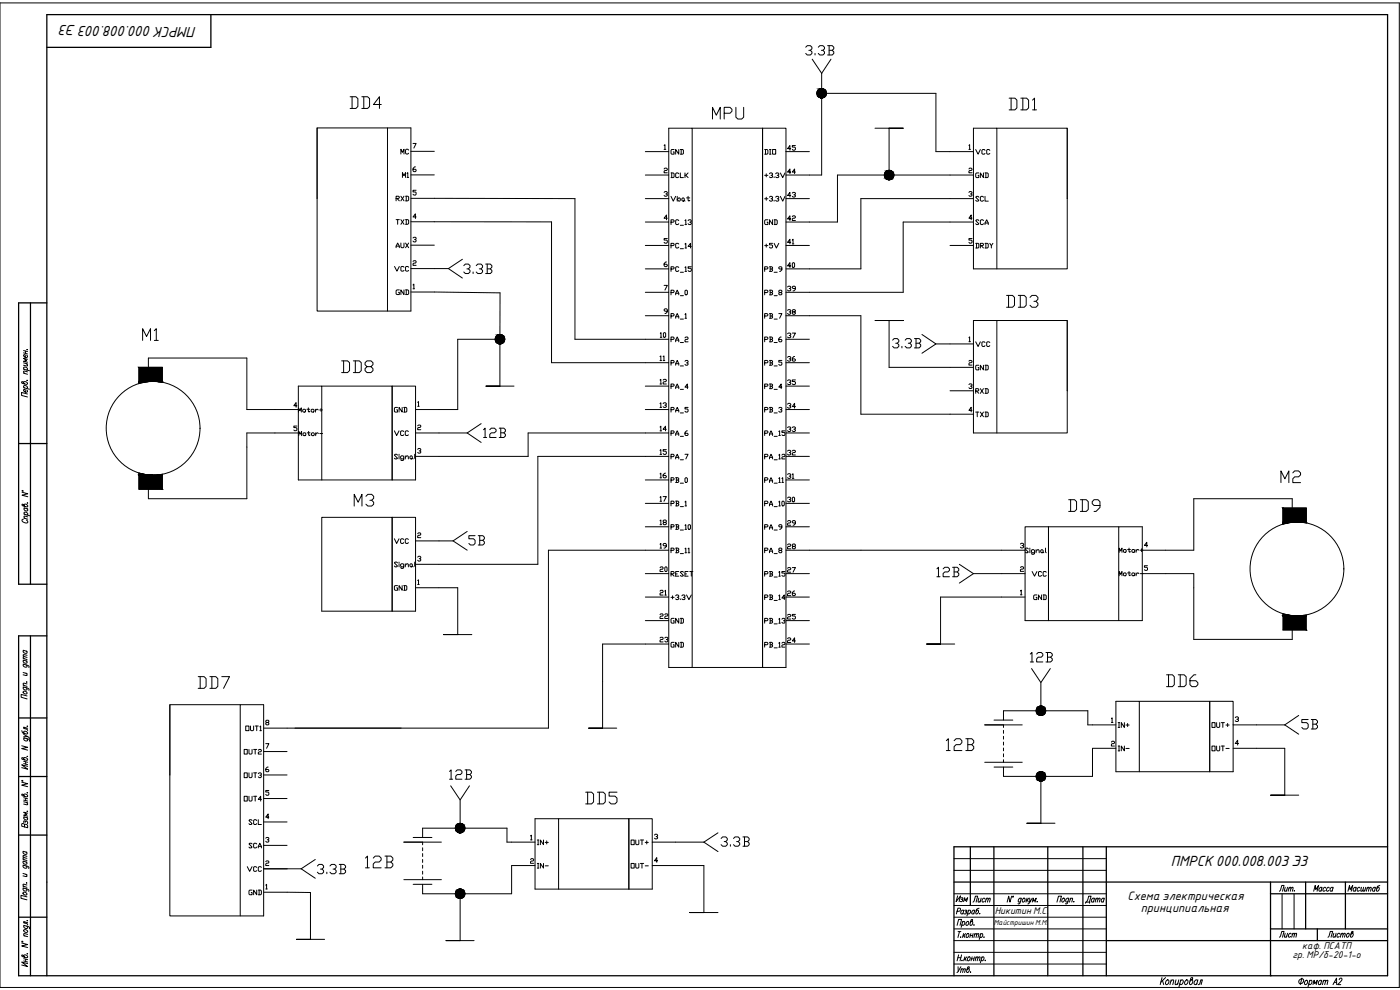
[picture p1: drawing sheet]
<svg xmlns="http://www.w3.org/2000/svg" width="420mm" height="297mm" viewBox="0 0 420 297" stroke-linecap="round" stroke-linejoin="round" font-family="sans-serif">
<!-- layer: KONTUR -->
<path d="M0 .9h419.9v295.4h-419.9z" fill="none" stroke="#000" stroke-width=".3"/>
<g fill="none" stroke="#000" stroke-width=".38">
<path d="M63.3 4.4v9.8h-49.2M9.1 90.9v84.4M14.1 90.9h-8.5v84.4h8.5M5.6 133.1h8.5M9.1 190.8v102M14.1 190.8h-8.5v102h410.8v-288.4h-402.3v288.4M5.6 215.4h8.5M5.6 233h8.5M5.6 250.6h8.5M291.2 254.1v17.6M298.3 254.1v38.7M314.5 254.1v38.7"/>
<path d="M325 254.1v38.7M332 254.1v38.7M416.4 254.1h-130.1v38.7M5.6 275.2h8.5M286.3 264.7h130.1M381.3 264.7v28.1M381.3 268.2h35.1M381.3 278.7h35.1M391.8 264.7v14M395.4 278.7v3.5M403.8 264.7v14M332 282.2h84.4"/>
</g>
<g fill="none" stroke="#000" stroke-width=".3">
<path d="M7.1 114.8a.56 .56 0 0 1 .7-.2 .56 .56 0 0 1 .3 .7l-1.5-.3-.1-.4 .2-.1 .6 .7M7.1 116.3l1.7 .5M7.1 112l1.2 .3M7.1 110.8l1.7 .4M7.1 108.9l1.2 .3M7.1 105.2l1.2 .3M7.1 105.9l1.2 .3M7.3 116.4l-.2-.3a.58 .58 0 0 1 .7-.4 .58 .58 0 0 1 .4 .7l-.2 .1M7.3 110.9l-.2-.4a.54 .54 0 0 1 .7-.3 .54 .54 0 0 1 .2 .8M7.7 105.4v.6M7.9 109.1l.4 .4-.1 .3-1.1-.2M8 117l.3 .3a.56 .56 0 0 1-.8 .3 .56 .56 0 0 1-.3-.8l.4 .1v.7"/>
<path d="M8 106.5l.3 .4a.56 .56 0 0 1-.8 .3 .56 .56 0 0 1-.3-.8l.4 .1v.7M8.1 114.1l.2 .1zM8.1 104.9h.2zM8.3 118.2l-1.8-.4v.8l1.8 .5M8.3 111.6l-1.1-.2-.1 .3 .3 .3M8.3 107.8l-1.2-.3 .9 .7-.9 .2 1.2 .3M6.6 147.7l1.7 .5-1.7 .4 1.7 .4M6.7 147.2l.2 .2zM7 155.8h-.1a.54 .54 0 0 0-.3 .7 .54 .54 0 0 0 .7 .3h1v-.4l-.4-.4M7.2 151.6a.54 .54 0 0 1 .7-.3 .54 .54 0 0 1 .3 .8l-1.4-.3-.2-.5h.3l.6 .7M7.2 155.5l1.1 .3M7.2 154.2l1.7 .6"/>
<path d="M7.2 152.4l1.1 .3M7.5 154.3l-.3-.3a.57 .57 0 0 1 .7-.3 .57 .57 0 0 1 .4 .7l-.2 .1M7.5 152.4l-.2 .1a.57 .57 0 0 0 .3 .7 .57 .57 0 0 0 .7-.3l-.2-.3M8.2 150.9h.1zM8.3 155.1l-1-.3-.1 .3 .3 .5M6.9 199.2l1.7 .6v.5M6.9 198.1l1.2 .3M6.9 197.6l1.2 .3M6.9 195.1l1.2 .3M7.2 199.3l-.2 .1a.59 .59 0 0 0 .4 .7 .59 .59 0 0 0 .7-.3l-.2-.3M7.2 198.1l-.2 .1a.58 .58 0 0 0 .4 .7 .58 .58 0 0 0 .7-.3l-.2-.3M7.2 195.2l-.2 .1a.59 .59 0 0 0 .4 .7 .59 .59 0 0 0 .7-.3l-.2-.3"/>
<path d="M8.1 197.3l-1.1-.3-.1 .3 .4 .3M8.1 196.6l-1.1-.2-.1 .2 .4 .4M6.5 219.2l.3 .7 1.4 .3a.59 .59 0 0 0-.3-.7 .59 .59 0 0 0-.8 .2l.3 .4M6.9 207.5a.66 .66 0 0 1 .8 0 .66 .66 0 0 1 .3 .6h-.8zM6.9 206.1l1.4 .3 .4 .4-.1 .3M6.9 205.6l1.2 .3M6.9 201.8l1.2 .3M7.2 206.2h-.2a.59 .59 0 0 0 .4 .8 .59 .59 0 0 0 .7-.3l-.2-.3M7.8 202l.3 .4-.1 .3-1.1-.2M8 204.6l.1 .1zM8.1 208.8l-1.8-.4v.8l1.8 .5M8.1 205.2l-1.1-.2-.1 .3 .4 .4"/>
<path d="M8.1 217.9h.2zM8.3 218.5l-1.2-.3v.4l.9 .2 .3 .4M6.5 234.7l1.8 .4-1.8 .5 1.8 .4M6.5 223.8l1.8 .4-1.8 .4 1.8 .5M6.6 234.2l.2 .2zM7.1 238.6a.55 .55 0 0 1 .7-.3 .55 .55 0 0 1 .3 .7l-1.4-.3-.2-.4 .4 .1 .5 .5M7.1 227.7a.56 .56 0 0 1 .8-.3 .56 .56 0 0 1 .2 .7l-1.4-.3-.2-.4 .3-.1 .6 .7M7.1 221.4l1.6 .5 .1 .5M7.1 220.3l1.2 .7-1.2 .1M7.1 239.3l1.2 .4M7.1 228.4l1.2 .3M7.1 229.1l1.2 .3"/>
<path d="M7.4 221.4l-.1 .1a.56 .56 0 0 0 .2 .8 .56 .56 0 0 0 .8-.4l-.3-.3M7.7 228.6v.7M7.7 239.5v.7M8.1 237.9h.2zM8.1 226.9l.2 .1zM8.3 229.9l-1.8-.4 1.8 1.3-1.8-.5M8.3 221l.6 .6M6.9 259.6l1.6 .4 .1 .6M6.9 258.4l1.2 .3M6.9 257.9l1.2 .3M6.9 255.4l1.2 .3M7.1 245.1l1.2 .3"/>
<path d="M7.1 240.6l1.2 .3M7.1 240.1l1.2 .3M7.2 259.6l-.1 .1a.56 .56 0 0 0 .2 .8 .56 .56 0 0 0 .8-.4l-.3-.3M7.2 258.4l-.2 .1a.59 .59 0 0 0 .3 .8 .59 .59 0 0 0 .8-.4l-.3-.3M7.2 255.5l-.2 .1a.59 .59 0 0 0 .3 .7 .59 .59 0 0 0 .8-.3l-.3-.3M7.4 247.5l-.2-.3-.5-.1-.2 .8 1.8 .5-.1-.8-.5-.3-.3 .2v.6M7.4 245.1l-.2 .1a.59 .59 0 0 0 .4 .7 .59 .59 0 0 0 .7-.3l-.3-.3M7.6 246.5l.4-.1 .2 .2v.5M7.6 246.7l-.1-.3-.3-.1v.6M8 240.8l.3 .4-.1 .3-1.1-.3M8.1 257.5l-1.1-.2-.1 .2 .3 .5M8.1 256.9l-1.1-.2-.1 .2 .3 .4"/>
<path d="M8.1 243.4h.2zM8.3 244l-1.2-.3 .9 .7-.9 .2 1.2 .3M6.9 266.4l1.6 .5 .1 .5M6.9 265.9l1.2 .3M6.9 262.1l1.2 .3M7 267.7a.68 .68 0 0 1 .7 .1 .68 .68 0 0 1 .3 .7 .67 .67 0 0 1-.8 0 .67 .67 0 0 1-.2-.8zM7.1 279.1a.66 .66 0 0 1 .8-.1 .66 .66 0 0 1 .3 .7l-.8-.1zM7.1 277.7l1.6 .4 .1 .6M7.2 266.5h-.1a.56 .56 0 0 0 .2 .8 .56 .56 0 0 0 .8-.3l-.3-.4M7.4 277.7h-.1a.56 .56 0 0 0 .2 .8 .56 .56 0 0 0 .8-.3l-.3-.3M7.7 262.3l.4 .4-.1 .3-1.1-.2M7.9 264.9l.2 .1z"/>
<path d="M8.1 269.1l-1.8-.5v.9l1.8 .5M8.1 265.5l-1.1-.2-.1 .3 .3 .4M8.1 276.2l.2 .1zM8.3 276.8l-1.2-.3v.4l1.1 .3 .1 .3M287.2 277.7l.5-1.8h.9l-.5 1.8M287.2 273.4l.8-.1 .2-.7-.7-.1-.5 1.7M287.5 279.5h.9M288 279.5l-.5 1.8M288.8 276.7l.4-.2a.54 .54 0 0 1 .3 .7 .54 .54 0 0 1-.8 .2M288.9 276.5l-.4 1.7M289.2 273.3l-.1-.1a.57 .57 0 0 0-.7 .3 .57 .57 0 0 0 .3 .7l.4-.2M289.3 273.1l-.3 1.1"/>
<path d="M289.9 273.6l.2 .3-.2 .2h-.6M290.1 276.7l.3-.2a.54 .54 0 0 1 .3 .7 .54 .54 0 0 1-.8 .2zM290.6 273.3l.3-.2a.52 .52 0 0 1 .3 .7 .52 .52 0 0 1-.8 .2M290.7 273.1l-.5 1.7M291.5 276.5a.55 .55 0 0 1 .4 .7 .55 .55 0 0 1-.8 .3l.3-1.5 .4-.1v.4l-.5 .4M292.3 277.5v.2zM292.5 273.3l-.1-.1a.57 .57 0 0 0-.7 .3 .57 .57 0 0 0 .3 .7l.3-.2M292.6 273.1l-.4 1.1M293.8 272.5l-.7 .4-.2 1.2a.53 .53 0 0 0 .7-.3 .53 .53 0 0 0-.3-.7l-.3 .2M294 274.1h.1M303.6 268.9l-.5 1.8-.4-1.8-.4 1.8M304 268.9h.1l-.1 .3z"/>
<path d="M306.5 269.7l-.1-.1a.56 .56 0 0 0-.8 .3 .56 .56 0 0 0 .3 .8l.4-.3M306.5 269.5l-.5 1.6h-.5M307.1 269.6l.2-.1a.58 .58 0 0 1 .3 .7 .58 .58 0 0 1-.7 .4l-.1-.4zM308.2 269.5l-.3 1.2M308.3 270l.3 .7M308.8 269.5l-.8 .8M309 269.5l.1 1.2 .7-1.2M309.1 270.7l-.6 .5M309.8 270.7l.3-1.2 .2 .9 .7-.9-.4 1.2M311.3 270.5l-.1 .2zM317.2 270.7l.5-1.8h.9l-.5 1.8M319 269.6l.2-.1a.59 .59 0 0 1 .2 .7 .59 .59 0 0 1-.7 .4l-.1-.4z"/>
<path d="M320.7 269.7v-.1a.56 .56 0 0 0-.8 .3 .56 .56 0 0 0 .3 .8l.3-.3M320.8 269.5l-.5 1.6h-.6M321.2 269.8l.4-.3 .3 .1-.3 1.1M321.3 269.5l-.3 1.2M322.3 270.5h.1M6.5 282.9l1.8 .5-1.8 .4 1.8 .5M6.6 282.4l.2 .3zM7.1 286.9a.56 .56 0 0 1 .8-.3 .56 .56 0 0 1 .2 .7l-1.4-.3-.2-.4 .4 .1 .5 .5M7.1 287.6l1.2 .3M7.1 288.3l1.2 .4M7.1 280.7l1.2 .3M7.7 287.8v.7"/>
<path d="M8.1 286.2h.2zM8.3 289.1l-1.8-.4 1.8 1.3-1.8-.5M8.3 280.4l-1.1-.3-.1 .3 .4 .4M287.5 287.3h.9M287.5 290.1l.1 1.4M287.7 286.5l-.5 1.8M288.3 281.1h.1M288.4 290.1l-1.2 1.7M288.5 290.9l.6-.2-.2 1.1M288.5 290.6l-.3 1.2M288.6 286.5l-.5 1.8M288.7 288.1h.1"/>
<path d="M289.1 290.9l.4-.3 .2 .1-.2 1.1M289.2 280.1l-.3 1.2M289.3 280.6l.3 .7M289.6 287.1l-.4 1.2M289.7 287.6l.2 .7M289.8 280.1l-.8 .9M290.1 280.4l.3-.3a.59 .59 0 0 1 .3 .7 .59 .59 0 0 1-.7 .4zM290.2 287.1l-.9 .8M290.5 287.3l.3-.2a.59 .59 0 0 1 .3 .7 .59 .59 0 0 1-.7 .4zM290.6 290.6a.54 .54 0 0 1 .2 .8 .54 .54 0 0 1-.7 .2l.3-1.4 .4-.1 .1 .2-.7 .6M291.3 291.6h.1M291.2 280.7h.7"/>
<path d="M291.4 280.1l-.4 1.2M291.6 287.7h.7M291.8 287.1l-.4 1.2M292.1 280.1l-.3 1.2M292.4 287.1l-.3 1.2M292.5 280.4l.4-.3 .2 .1-.2 1.1M292.6 280.1l-.3 1.2M292.9 287.4l.3-.3 .3 .1-.3 1.1M292.9 287.1l-.2 1.2M293.1 280.4l.4-.3 .3 .1-.3 1.1M293.5 287.4l.4-.3 .2 .1-.2 1.1M294.3 280.4l.3-.3a.59 .59 0 0 1 .3 .7 .59 .59 0 0 1-.7 .4l-.1-.2"/>
<path d="M294.3 280.1l-.4 1.8M294.6 287.3l.3-.2a.58 .58 0 0 1 .4 .7 .58 .58 0 0 1-.7 .4l-.1-.2M294.7 287.1l-.5 1.8M295.3 281.1h.1M295.7 288.1h.1M348.7 293.3l-.5 2.1M348.9 294.2l.3 1.2M349.8 293.3l-1.4 1.4M350 294.3l.4-.3a.7 .7 0 0 1 .4 .9 .7 .7 0 0 1-.9 .4zM351.4 294.4l.5-.4 .3 .1-.2 1.3M351.5 294l-.4 1.4M352.9 294l-.2 1.3 .3 .1 .5-.4"/>
<path d="M353.8 294l-.4 1.4M354.3 294.3l.4-.3a.71 .71 0 0 1 .3 .9 .71 .71 0 0 1-.8 .4l-.1-.2M354.4 294l-.6 2.1M355.7 294.3l.4-.3a.71 .71 0 0 1 .4 .9 .71 .71 0 0 1-.9 .4zM357.5 294a.71 .71 0 0 1 .4 .9 .71 .71 0 0 1-.9 .4l.4-1.8 .5-.2-.1 .5-.6 .5M359.4 294.3l-.1-.2a.71 .71 0 0 0-.8 .4 .71 .71 0 0 0 .3 .9l.4-.3M359.5 294l-.4 1.4M359.6 295.4l.5-.4 .3-1h.4l-.3 1.4M390 294a.65 .65 0 0 1 .7-.4 .65 .65 0 0 1 .5 .6 .73 .73 0 0 1-.7 .9 .73 .73 0 0 1-.7-.9zM390.7 293.5l-.5 1.9M391.7 294.4l.3-.3a.66 .66 0 0 1 .4 .8 .66 .66 0 0 1-.8 .4zM393 294.4l.4-.3a.66 .66 0 0 1 .3 .8 .66 .66 0 0 1-.8 .4l-.1-.2"/>
<path d="M393.1 294.1l-.5 2M394 295.4l.4-1.3 .2 1 .8-1-.4 1.3M396.6 294.4l-.1-.2a.66 .66 0 0 0-.8 .4 .66 .66 0 0 0 .3 .8l.4-.3M396.7 294.1l-.4 1.3M397.1 294.5l.5-.4 .2 .1-.2 1.2M397.2 294.1l-.3 1.3M397.8 294.5l.5-.4 .2 .1-.2 1.2M398.5 281.2l.4-.3 .3-1.4h.8l-.5 1.7M400 295.4l1.1-1.9 .1 1.9M400.3 280l-.3 1.1 .3 .1 .5-.3M400.4 294.8h.7M401 280l-.3 1.2"/>
<path d="M401.9 293.9l.4-.4 .4 .2v.3l-1.3 1.4h1M402.1 280.3l-.1-.2a.59 .59 0 0 0-.7 .4 .59 .59 0 0 0 .3 .7l.3-.2M402.5 280.4l.4-.4 .2 .1-.2 1.1M402.5 280l-.2 1.2M403.1 280.4l.4-.4 .2 .1-.2 1.1M404.2 280.3l.4-.3a.59 .59 0 0 1 .3 .8 .59 .59 0 0 1-.7 .3zM405.8 280a.56 .56 0 0 1 .2 .8 .56 .56 0 0 1-.7 .2l.3-1.4 .4-.1 .1 .2-.7 .6"/>
</g>
<path d="M286.3 278.7h45.7M286.3 275.2h45.7M384.8 268.3v10.4M388.4 268.3v10.4M286.3 282.2h45.7M286.3 289.2h45.7M286.3 285.7h45.7" fill="none" stroke="#000" stroke-width=".3"/>
<!-- layer: 0 -->
<g fill="none" stroke="#000" stroke-width=".3">
<path d="M243.8 17.8l2.8 4.2M249.4 17.8l-2.8 4.2M95.2 38.4v21.1M116.3 38.4h-21.1v21.1M207.7 38.5h21.2v161.8v-161.8h7v7M246.6 28h34.3v17.5h11.2M246.6 22v30.5h-10.7M262.6 38.5h8.5h-4.3v14M299.2 38.5h21.1v21.1M320.3 38.5v21.1M95.2 59.5v33.8h28.1v-54.9h-7v54.9M123.3 59.5l49.3 .1v42.2h28.1"/>
<path d="M123.3 45.4h7M123.3 52.5h7M193.7 45.5h7M193.7 52.5h7M193.7 59.6h7M229.5 59.6h1M230 59.2v.9M230.9 59.2l.2-.3h.5l.3 .5-.5 .2M231.6 59.6l.3 .2-.3 .6h-.5l-.2-.3M232.8 59.2l.2-.3h.5l.2 .5-.4 .2M233.5 59.6l.2 .2-.2 .6h-.5l-.2-.3M235.9 45.5v154.8h-35.2v-161.8h7v161.8"/>
<path d="M235.9 45.5h7M235.9 59.6h7M292.1 52.5h-40.8v14.1h-15.4M292.1 59.6h-33.7v21.1h-22.5M320.3 59.6v21.1h-28.2v-42.2h7.1v42.2M123.3 66.5l42.2 .1v42.2h35.2M123.3 73.6h7M138.8 77.8l-4.2 2.8M193.7 66.6h7M193.7 73.6h7M200 78.6l-.7 .5v.6l.3 .3h.4l.3-.3-.3-.4h-.7M200.3 65.5h-1l.7-1v1.4"/>
<path d="M200.3 71.6h-1v.4h.7l.3 .2v.5l-.3 .3h-.4l-.3-.3M201.4 66.7h.7l.2-.5-.2-.3h-.7v1.5M201.4 73.7h.7l.2-.5-.2-.2h-.7v1.4M203.7 66.2l-.2-.3h-.5l-.2 .3v.9l.2 .3h.5l.2-.3M203.7 73.2l-.2-.2-.7 .2v1l.2 .2h.5l.2-.2M204.2 67.6h.9M204.2 74.6h.9M205.6 66.2l.2-.3v1.5M205.6 73.2l.2-.2v1.4M205.6 67.4h.4M205.6 74.4h.4M206.5 66.2l.3-.3h.4l.3 .5-.5 .3"/>
<path d="M207.2 66.7l.3 .2-.3 .5h-.4l-.3-.3M207.5 73.9h-1l.7-.9v1.4M232.3 60.1v.3M235.9 73.6h7M285.1 73.6h7M292.1 66.6h-21v21.1h-35.2M123.3 87.6l26.8 .3-.1 28h-4.2h8.5M123.3 80.6h11.3M134.6 80.6l4.2 2.8M193.7 80.7h7M193.7 87.7h7M193.7 94.7h7"/>
<path d="M201.4 80.7h.7l.2-.5-.2-.2h-.7v1.4M203.7 80.2l-.2-.2-.7 .2v1l.2 .2h.5l.2-.2M204.2 81.7h.9M205.6 80.2l.2-.2v1.4M205.6 81.4h.4M207.5 80h-1v.5h.7l.3 .2v.5l-.3 .2h-.4l-.3-.2M235.9 94.7h22.5v29.6h33.7M262.6 96.2h8.5h-4.3v14h25.3M299.2 96.2h21.1v21M320.3 96.2v21M44.5 110.2v-2.8h29.6v15.5h15.4M48.7 114.7v-4.5h-7v4.9"/>
<path d="M96.6 115.9h21.1v28.1v-28.1h7v7M150 101.8h-12.6v21.1h-12.7M193.7 115.9h7M235.9 101.8h7M235.9 108.8h7M235.9 115.9h7M276.7 100.4l4.2 2.8-4.2 2.8M280.9 103.2h11.2M285.1 117.2h7M320.3 117.2v12.7h-28.2v-33.7h7.1v33.7M89.1 127.8h-.9v.5h.7l.2 .3v.4l-.2 .2-.7-.2M89.5 129.9h-15.4v19.7h-29.6v-2.8"/>
<path d="M89.7 130.7v-1.3l.4 .9 .4-.9v1.3M91.1 129.9l.7 .2-.2 .6-.7-.2zM92.2 129.9h.8M92.6 129.4v1.1l.2 .2 .2-.2M93.7 129.9l.6 .2-.2 .6-.6-.2zM94.7 129.9v.8M95.5 130.1l-.4-.2-.4 .4M96 130.1h.8M119.3 136.6l-.3-.3h-.4l-.2 .3 .9 .9-.3 .2-.6-.2M119.8 136.3v.3M119.8 136.8v.9M121.2 137.7h-.7l-.3-.2v-.5l.3-.2h.4l.3 .2v1l-.3 .2-.7-.2"/>
<path d="M121.6 137.2l.7-.4 .3 .2v.7M121.6 136.8v.9M123 137l.5-.2 .2 .7-.4 .2-.3-.2zM123.7 137.5l.3 .2M124.5 136.3v1.2l.2 .2M124.7 122.9v21.1h-35.2v-28.1h7.1v28.1M124.7 129.9h15.5M125.3 120.7l.3-.2v1.4M125.3 127.7l.3-.2 .7 .2-.2 .6-.8 .2v.4h1M125.3 134.8l.3-.2h.5l.2 .4-.5 .3M125.3 121.9h.5M126.1 135.3l.2 .2-.2 .5-.8-.3"/>
<path d="M140.2 129.9l4.2 2.8M144.4 127.1l-4.2 2.8M193.7 122.9h7M200.7 129.9h-42.2v7h-33.8M200.7 136.9h-39.3v32.4h-36.7M229.5 130h.7l.3-.5-.3-.2h-.7v1.4M229.5 137h.7l.3-.4-.3-.3h-.7v1.4M230.9 130.7l.5-1.4 .5 1.4M230.9 137.7l.5-1.4 .5 1.4M230.9 130.2h1M230.9 137.2h1M232.3 130.9h1"/>
<path d="M232.3 138h1M235.9 122.9h7M235.9 129.9h7M235.9 136.9h7M41.7 141.9v4.9h7v-4.5M96.6 155.2h21.1v28.2v-28.2h7v28.2h-28.1zM140.2 159.5l-4.2 2.8M193.7 144h7M193.7 151h7M193.7 158.1h7M229.5 144h.7l.3-.4-.3-.3h-.7v1.5M230.9 144.8v-.5l.5-1 .5 1v.5"/>
<path d="M230.9 144.3h1M232.3 145h1M235.9 144h7M235.9 151h7M235.9 158.1h7M335.7 158.1h-21v28.1v-28.1h-7.1v7M387.8 152.4v-2.8h-29.5v15.5h-15.5M392 156.9v-4.5h-7v4.9M119.3 168.9l-.3-.3h-.4l-.2 .3 .9 .9-.3 .3h-.4l-.2-.3M119.8 168.6v.3M119.8 169.1v1M121.2 170.1h-.7l-.3-.3v-.4l.3-.3 .7 .3v.9l-.3 .2h-.4l-.3-.2"/>
<path d="M121.6 169.6l.7-.5 .3 .3v.7M121.6 169.1v1M123 169.4l.3-.3 .4 .3-.2 .7-.5-.3zM123.7 169.8l.3 .3M124.5 168.6v1.2l.2 .3M124.7 176.3h12.7v14.1h-4.3h8.5M124.7 162.3h11.3M125.3 160.1l.3-.2h.5l.2 .2-.2 .5-.8 .2v.5h1M125.3 167.2l.3-.3h.5l.2 .5-.5 .2M125.3 174.2l.3-.2v1.4M125.3 175.4h.5M126.1 167.6l.2 .3-.2 .4h-.5l-.3-.2"/>
<path d="M136 162.3l4.2 2.8M193.7 172.1h7M193.7 179.1h7M200.7 165.1h-36.1v53.4h-85.5M201.4 165.1h.7l.2-.4-.2-.2h-.7v1.3M202.8 164.5h.7l.2 .2-.2 .4M203 165.1h.5l.2 .5-.2 .2h-.7M203 164.5v1.3M204.2 166.1h.9M205.6 164.7l.2-.2v1.3M205.6 165.8h.4M206.5 164.7l.3-.2v1.3"/>
<path d="M206.5 165.8h.5M229.5 179.2h.7l.3-.4-.3-.3h-.7v1.4M230.9 178.5h.7l.3 .3-.3 .4M231.1 179.2h.5l.3 .5-.3 .2h-.7M231.1 178.5v1.4M235.9 165.1h71.7M235.9 172.1h7M235.9 179.1h7M287.9 169.3l4.2 2.8M292.1 172.1h15.5M292.1 172.1l-4.2 2.8M306.2 163.2l.3-.2 .7 .2v.3l-.5 .2"/>
<path d="M306.2 170.3l.3-.3 .7 .3-.2 .5-.8 .2v.4h1M306.2 177.3l.3-.2v1.4M306.2 178.5h.5M307 163.7l.2 .2-.2 .5h-.5l-.3-.2M307.6 165.1v21.1h35.2v-28.1h-7.1v28.1M307.6 179.1h-25.3v14.1h-4.2h8.4M308.6 164.7l-.2-.2h-.5l-.2 .2 .9 .9-.2 .2-.7-.2M309.1 164.5v.2M309.1 164.9v.9M310.5 165.8h-.7l-.3-.2 .3-.7h.4l.3 .3v.9l-.3 .2-.7-.2M310.9 165.4l.8-.5 .2 .3v.6M310.9 164.9v.9"/>
<path d="M312.3 165.2l.5-.3 .3 .3v.4l-.5 .2-.3-.2zM313.1 165.6l.2 .2M313.8 164.5v1.1l.2 .2M342.8 172.1h15.5v19.7h29.5v-2.8M193.7 186.2h7M200.7 193.2h-19.9v25.3h-4.1h8.4M229.5 186.3h.7l.3-.5-.3-.3h-.7v1.5M230.9 185.5h.7l.3 .3-.3 .5M231.1 186.3h.5l.3 .4-.3 .3h-.7M231.1 185.5v1.5M232.3 180.2h1M232.3 187.2h1"/>
<path d="M235.9 186.2h7M235.9 193.2h7M385 189h7M51 211.4v21.1M72.1 211.4h-21.1v21.1M295.5 217.5h11.3M298.3 216.1h5.7M301.2 216.1v-2.8h25.3v4.2h8.4M301.2 217.5v.8M301.2 219.1v.9M309.6 200.6l2.8 4.2M315.2 200.6l-2.8 4.2v8.5"/>
<path d="M341.9 210.4h21.2v21.1v-21.1h7v7.1M370.1 217.5v14h-35.2v-21.1h7v21.1M370.1 217.5h15.5M370.7 215.3l.3-.2h.4l.3 .2-.3 .5h-.2M371.4 215.8l.3 .2-.3 .5-.7-.2M385.6 217.5l4.2 2.8M389.8 214.7l-4.2 2.8M51 232.5v42.3h28.1v-63.4h-7v63.4M79.1 225.5h7M79.1 232.5h7M79.1 239.6h7M135.3 235.8l2.8 4.2"/>
<path d="M140.9 235.8l-2.8 4.2v8.5M295.5 228.7h11.3M298.3 230.2h5.7M301.2 220.9v.9M301.2 222.7v.8M301.2 224.4v.9M301.2 226.2v.9M301.2 228v.7M312.4 232.9v14.1h-4.2h8.4M334.9 224.5h-7v8.4h-26.7v-2.7M370.1 224.5h15.5v14.1h-4.3h8.5M371.7 223.1h-1l.7-1v1.4"/>
<path d="M79.1 246.6h7M79.1 253.6h7M94.6 257.9l-4.2 2.8M121.2 252.7h11.3M124 251.3h5.6M126.8 251.3v-2.8h25.3v4.2h8.5M126.8 252.7v.8M126.8 254.4v.9M126.8 256.1v.9M126.8 257.9v.9M126.8 259.6v.9M160.6 259.7h-7.1v8.5h-26.7v-2.9"/>
<path d="M167.6 245.6h21.1v21.2v-21.2h7v7.1M195.7 252.7v14.1h-35.1v-21.2h7v21.2M195.7 259.7h15.5v14.1h-4.2h8.5M195.7 252.7h15.5M196.4 250.6l.2-.3h.5l.3 .3-.5 .4M197.1 251l.3 .2-.3 .5-.7-.2M197.4 258.3h-1l.7-1v1.4M211.2 252.7l4.3 2.8M215.5 249.9l-4.3 2.8M286.3 257.6h45.7M79.1 267.7l14.1 .1v14h-4.2h8.4M79.1 260.7h11.3"/>
<path d="M90.4 260.7l4.2 2.8M121.2 263.9h11.3M124 265.3h5.6M126.8 261.4v.9M126.8 263.1v.8M138.1 268.2v14h-4.2h8.4M286.3 271.7h45.7M286.3 268.2h45.7M286.3 261.1h45.7M381.3 292.8h.1"/>
<circle cx="246.6" cy="28" r="1.42"/>
<circle cx="266.8" cy="52.5" r="1.42"/>
<circle cx="150.1" cy="101.8" r="1.42"/>
<circle cx="46" cy="128.5" r="14.1"/>
<circle cx="389.2" cy="170.7" r="14.1"/>
<circle cx="312.4" cy="213.2" r="1.42"/>
<circle cx="312.4" cy="232.9" r="1.42"/>
<circle cx="138.1" cy="248.5" r="1.42"/>
<circle cx="138.1" cy="268.1" r="1.42"/>
</g>
<g fill="#000" stroke="#000" stroke-width=".3">
<path d="M41.7 114.5h2.8l-1.4 .3zM47.3 114.5h1.4zM41.7 141.9l1.4 .4h-1.4zM47.4 142.5l1.3-.2v.2zM385 156.7h2.8l-1.4 .3zM385 184.1l1.4 .4h-1.4zM390.7 184.7l1.3-.2v.2z"/>
<path d="M246.3 26.6l.3 .1zM246.1 26.7h.5z"/>
<path d="M246.1 26.7l.5 .1zM245.9 26.8h.7z"/>
<path d="M245.9 26.8l.7 .1zM245.7 26.9h.9z"/>
<path d="M245.7 26.9l.9 .2v-.2zM245.7 26.9l.9 .2h-1.1z"/>
<path d="M245.5 27.1l1.1 .2v-.2zM245.5 27.1l1.1 .2h-1.2z"/>
<path d="M245.4 27.3l1.2 .2v-.2zM245.4 27.3l1.2 .2h-1.4z"/>
<path d="M245.2 27.5l1.4 .3v-.3zM245.2 27.5l1.4 .3h-1.4z"/>
<path d="M245.2 27.8l1.4 .2v-.2zM245.2 27.8l1.4 .2h-1.4z"/>
<path d="M246.6 26.6h.2zM246.3 26.6h.3z"/>
<path d="M246.6 26.6l.5 .1zM246.6 26.6l.5 .1z"/>
<path d="M246.2 29.4h.8zM246.2 29.4h.5z"/>
<path d="M246.6 26.7l.7 .1zM246.6 26.7l.7 .1z"/>
<path d="M246 29.2h1.2zM246 29.2l1 .2z"/>
<path d="M246.6 26.8l.9 .1zM246.6 26.8l.9 .1z"/>
<path d="M245.7 29.1h1.7zM245.7 29.1l1.5 .1z"/>
<path d="M246.6 26.9l1 .2zM246.6 26.9l1 .2h-1z"/>
<path d="M245.5 28.9l1.9 .2 .2-.2zM245.5 28.9l1.9 .2z"/>
<path d="M246.6 27.1l1.2 .2-.2-.2zM246.6 27.1l1.2 .2h-1.2z"/>
<path d="M246.6 27.3l1.3 .2-.1-.2zM246.6 27.3l1.3 .2h-1.3z"/>
<path d="M245.4 28.7l2.2 .2 .2-.2zM245.4 28.7l2.2 .2h-2.1z"/>
<path d="M246.6 27.5l1.3 .3v-.3zM246.6 27.5l1.3 .3h-1.3z"/>
<path d="M245.3 28.5l2.5 .2 .1-.2zM245.3 28.5l2.5 .2h-2.4z"/>
<path d="M246.6 27.8l1.4 .2-.1-.2zM246.6 27.8l1.4 .2h-1.4z"/>
<path d="M245.2 28.3l2.7 .2v-.2zM245.2 28.3l2.7 .2h-2.6z"/>
<path d="M245.2 28l2.7 .3 .1-.3zM245.2 28l2.7 .3h-2.7z"/>
<path d="M266.6 51.2h.2zM266.4 51.2h.4z"/>
<path d="M266.4 51.2l.4 .1zM266.1 51.3h.7z"/>
<path d="M266.1 51.3l.7 .2zM265.9 51.5h.9z"/>
<path d="M265.9 51.5l.9 .1v-.1zM265.7 51.6l.2-.1 .9 .1z"/>
<path d="M265.7 51.6l1.1 .2v-.2zM265.7 51.6l1.1 .2h-1.2z"/>
<path d="M265.6 51.8l1.2 .3v-.3zM265.6 51.8l1.2 .3h-1.3z"/>
<path d="M265.5 52.1l1.3 .2v-.2zM265.5 52.1l1.3 .2h-1.4z"/>
<path d="M265.4 52.3l1.4 .2v-.2zM265.4 52.3l1.4 .2h-1.4z"/>
<path d="M266.8 51.1l.3 .1zM266.6 51.2l.2-.1z"/>
<path d="M266.8 51.2h.5zM266.8 51.2h.5z"/>
<path d="M266.4 53.9h.8zM266.4 53.9l.6 .1z"/>
<path d="M266.8 51.2l.7 .1zM266.8 51.2l.7 .1z"/>
<path d="M266.2 53.8h1.3zM266.2 53.8l1 .1z"/>
<path d="M266.8 51.3l.9 .2zM266.8 51.3l.9 .2z"/>
<path d="M266 53.7h1.7zM266 53.7l1.5 .1z"/>
<path d="M266.8 51.5l1.1 .1zM266.8 51.5l1.1 .1h-1.1z"/>
<path d="M265.8 53.5l1.9 .2 .1-.2zM265.8 53.5l1.9 .2z"/>
<path d="M266.8 51.6l1.3 .2-.2-.2zM266.8 51.6l1.3 .2h-1.3z"/>
<path d="M265.6 53.3l2.2 .2 .2-.2zM265.6 53.3l2.2 .2h-2z"/>
<path d="M266.8 51.8l1.3 .3v-.3zM266.8 51.8l1.3 .3h-1.3z"/>
<path d="M266.8 52.1l1.4 .2-.1-.2zM266.8 52.1l1.4 .2h-1.4z"/>
<path d="M265.5 53l2.5 .3 .1-.3zM265.5 53l2.5 .3h-2.4z"/>
<path d="M266.8 52.3l1.4 .2v-.2zM266.8 52.3l1.4 .2h-1.4z"/>
<path d="M265.4 52.5l2.8 .3v-.3zM265.4 52.5l2.8 .3h-2.8z"/>
<path d="M265.4 52.8l2.7 .2 .1-.2zM265.4 52.8l2.7 .2h-2.6z"/>
<path d="M41.7 114.5v.3h1.4zM41.7 114.8h1.4l-1.4 .3z"/>
<path d="M41.7 114.5h4.2zM41.7 114.5h2.8z"/>
<path d="M47.3 114.5h1.4zM47.4 114.5h1.3v.2z"/>
<path d="M41.7 110.2l7 4.3v-4.3zM41.7 110.2l7 4.3h-7z"/>
<path d="M45.9 114.5h2.8zM45.9 114.5h2.8z"/>
<path d="M149.8 100.4h.2zM149.6 100.4h.4z"/>
<path d="M149.6 100.4l.4 .2zM149.4 100.6h.6z"/>
<path d="M149.4 100.6l.6 .1zM149.1 100.7h.9z"/>
<path d="M149.1 100.7l.9 .2v-.2zM149.1 100.7l.9 .2h-1z"/>
<path d="M149 100.9l1 .2v-.2zM149 100.9l1 .2h-1.2z"/>
<path d="M148.8 101.1l1.2 .2v-.2zM148.8 101.1l1.2 .2h-1.3z"/>
<path d="M148.7 101.3l1.3 .2v-.2zM148.7 101.3l1.3 .2h-1.3z"/>
<path d="M148.7 101.5l1.3 .3v-.3zM148.7 101.5l1.3 .3h-1.4z"/>
<path d="M150 100.4h.3zM149.8 100.4h.2z"/>
<path d="M150 100.4h.5zM150 100.4h.5z"/>
<path d="M149.6 103.2h.8zM149.6 103.2h.6z"/>
<path d="M150 100.4l.7 .2zM150 100.4l.7 .2z"/>
<path d="M149.4 103h1.3zM149.4 103l1 .2z"/>
<path d="M150 100.6l1 .1zM150 100.6l1 .1z"/>
<path d="M149.2 102.9h1.7zM149.2 102.9l1.5 .1z"/>
<path d="M150 100.7l1.1 .2zM150 100.7l1.1 .2h-1.1z"/>
<path d="M149 102.7l1.9 .2 .2-.2zM149 102.7l1.9 .2h-1.7z"/>
<path d="M150 100.9l1.3 .2-.2-.2zM150 100.9l1.3 .2h-1.3z"/>
<path d="M150 101.1l1.4 .2-.1-.2zM150 101.1l1.4 .2h-1.4z"/>
<path d="M148.8 102.5l2.3 .2 .2-.2zM148.8 102.5l2.3 .2h-2.1z"/>
<path d="M148.7 102.3l2.6 .2v-.2zM148.7 102.3l2.6 .2h-2.5z"/>
<path d="M150 101.3l1.4 .2v-.2zM150 101.3l1.4 .2h-1.4z"/>
<path d="M150 101.5l1.5 .3-.1-.3zM150 101.5l1.5 .3h-1.5z"/>
<path d="M148.7 102.1l2.6 .2 .1-.2zM148.7 102.1l2.6 .2h-2.6z"/>
<path d="M148.6 101.8l2.8 .3 .1-.3zM148.6 101.8l2.8 .3h-2.7z"/>
<path d="M41.7 142.3l2.8 .2zM41.7 142.3l2.8 .2h-2.8z"/>
<path d="M41.7 142.5h2.8zM41.7 142.5h2.8z"/>
<path d="M41.7 142.5l4.2 .1zM41.7 142.5l4.2 .1z"/>
<path d="M47.4 142.5h1.3zM47.3 142.5h1.4z"/>
<path d="M47.3 142.5l1.4 .1zM45.9 142.6h2.8z"/>
<path d="M41.7 142.6l7 4.2v-4.2zM41.7 142.6l7 4.2h-7z"/>
<path d="M385 156.7v.3h1.4zM385 157h1.4l-1.4 .3z"/>
<path d="M385 156.7h4.2zM385 156.7h2.8z"/>
<path d="M390.7 156.7h1.3zM390.7 156.7h1.3z"/>
<path d="M385 152.4l7 4.3v-4.3zM385 152.4l7 4.3h-7z"/>
<path d="M389.2 156.7h2.8zM389.2 156.7h2.8zM390.7 156.7l1.3 .2v-.2z"/>
<path d="M385 184.5l2.8 .2zM385 184.5l2.8 .2h-2.8z"/>
<path d="M385 184.7h2.9zM385 184.7h2.9z"/>
<path d="M385 184.7l4.2 .1zM385 184.7l4.2 .1z"/>
<path d="M390.7 184.7h1.3zM390.7 184.7h1.3z"/>
<path d="M390.7 184.7l1.3 .1zM389.2 184.8h2.8z"/>
<path d="M385 184.8l7 4.2v-4.2zM385 184.8l7 4.2h-7z"/>
<path d="M312.3 211.9h.5zM312 211.9h.8z"/>
<path d="M312 211.9l1 .1zM311.8 212h1.2z"/>
<path d="M312 214.6h.8zM312 214.6l.5 .1z"/>
<path d="M311.8 212l1.4 .1zM311.5 212.1h1.7z"/>
<path d="M311.8 214.5h1.2zM311.8 214.5l1 .1z"/>
<path d="M311.5 212.1l1.9 .2zM311.5 212.1l1.9 .2h-2z"/>
<path d="M311.5 214.4l1.5 .1 .2-.1zM311.5 214.4l1.5 .1z"/>
<path d="M311.4 212.3l2.2 .2-.2-.2zM311.4 212.3l2.2 .2h-2.4z"/>
<path d="M311.4 214.2l1.8 .2 .2-.2zM311.4 214.2l1.8 .2h-1.7z"/>
<path d="M311.2 212.5l2.5 .3-.1-.3zM311.2 212.5l2.5 .3h-2.6z"/>
<path d="M311.2 214l2.2 .2 .2-.2zM311.2 214l2.2 .2h-2z"/>
<path d="M311.1 212.8l2.7 .2-.1-.2zM311.1 212.8l2.7 .2h-2.8z"/>
<path d="M311.1 213.8l2.5 .2 .1-.2zM311.1 213.8l2.5 .2h-2.4z"/>
<path d="M311 213l2.8 .3v-.3zM311 213l2.8 .3h-2.8z"/>
<path d="M311 213.5l2.7 .3 .1-.3zM311 213.5l2.7 .3h-2.6z"/>
<path d="M311 213.3l2.8 .2v-.2zM311 213.3l2.8 .2h-2.8z"/>
<path d="M312.3 231.5l.5 .1zM312 231.6h.8z"/>
<path d="M312 231.6l1 .1zM311.8 231.7h1.2z"/>
<path d="M312 234.3h.8zM312 234.3h.5z"/>
<path d="M311.8 231.7l1.4 .1zM311.5 231.8l.3-.1 1.4 .1z"/>
<path d="M311.8 234.2h1.2zM311.8 234.2l1 .1z"/>
<path d="M311.5 231.8l1.9 .2zM311.4 232l.1-.2 1.9 .2z"/>
<path d="M311.5 234.1h1.7zM311.5 234.1l1.5 .1z"/>
<path d="M311.4 232l2.2 .2-.2-.2zM311.4 232l2.2 .2h-2.4z"/>
<path d="M311.4 233.9l1.8 .2 .2-.2zM311.4 233.9l1.8 .2h-1.7z"/>
<path d="M311.2 232.2l2.5 .2-.1-.2zM311.2 232.2l2.5 .2h-2.6z"/>
<path d="M311.2 233.7l2.2 .2 .2-.2zM311.2 233.7l2.2 .2h-2z"/>
<path d="M311.1 232.4l2.7 .3-.1-.3zM311.1 232.4l2.7 .3h-2.8z"/>
<path d="M311.1 233.5l2.5 .2 .1-.2zM311.1 233.5l2.5 .2h-2.4z"/>
<path d="M311 232.7l2.8 .2v-.2zM311 232.7l2.8 .2h-2.8z"/>
<path d="M311 233.2l2.7 .3 .1-.3zM311 233.2l2.7 .3h-2.6z"/>
<path d="M311 232.9l2.8 .3v-.3zM311 232.9l2.8 .3h-2.8z"/>
<path d="M137.9 247l.6 .1zM137.7 247.1h.8z"/>
<path d="M137.7 247.1l1 .1zM137.5 247.2h1.2z"/>
<path d="M137.7 249.8h.8zM137.7 249.8l.5 .1z"/>
<path d="M137.5 247.2l1.4 .1zM137.2 247.3h1.7z"/>
<path d="M137.5 249.7h1.2zM137.5 249.7l1 .1z"/>
<path d="M137.2 247.3l1.9 .2-.2-.2zM137 247.5l.2-.2 1.9 .2z"/>
<path d="M137.2 249.6h1.7zM137.2 249.6l1.5 .1z"/>
<path d="M137 247.5l2.3 .2-.2-.2zM137 247.5l2.3 .2h-2.4z"/>
<path d="M137 249.4l1.9 .2 .2-.2zM137 249.4l1.9 .2z"/>
<path d="M136.9 247.7l2.5 .3-.1-.3zM136.9 247.7l2.5 .3h-2.6z"/>
<path d="M136.9 249.2l2.2 .2 .2-.2zM136.9 249.2l2.2 .2h-2.1z"/>
<path d="M136.8 248l2.6 .2v-.2zM136.8 248l2.6 .2h-2.7z"/>
<path d="M136.8 249l2.5 .2 .1-.2zM136.8 249l2.5 .2h-2.4z"/>
<path d="M136.7 248.2l2.8 .3-.1-.3zM136.7 248.2l2.8 .3h-2.8z"/>
<path d="M136.7 248.7l2.7 .3v-.3zM136.7 248.7l2.7 .3h-2.6z"/>
<path d="M136.7 248.5l2.7 .2 .1-.2zM136.7 248.5l2.7 .2h-2.7z"/>
<path d="M137.9 266.8h.6zM137.7 266.8h.8z"/>
<path d="M137.7 266.8l1 .1zM137.5 266.9h1.2z"/>
<path d="M137.7 269.5h.8zM137.7 269.5l.5 .1z"/>
<path d="M137.5 266.9l1.4 .1zM137.2 267h1.7z"/>
<path d="M137.5 269.4h1.2zM137.5 269.4l1 .1z"/>
<path d="M137.2 267l1.9 .2-.2-.2zM137 267.2l.2-.2 1.9 .2z"/>
<path d="M137.2 269.3l1.5 .1 .2-.1zM137.2 269.3l1.5 .1z"/>
<path d="M137 267.2l2.3 .2-.2-.2zM137 267.2l2.3 .2h-2.4z"/>
<path d="M137 269.1l1.9 .2 .2-.2zM137 269.1l1.9 .2z"/>
<path d="M136.9 267.4l2.5 .3-.1-.3zM136.9 267.4l2.5 .3h-2.6z"/>
<path d="M136.9 268.9l2.2 .2 .2-.2zM136.9 268.9l2.2 .2h-2.1z"/>
<path d="M136.8 267.7l2.6 .2v-.2zM136.8 267.7l2.6 .2h-2.7z"/>
<path d="M136.8 268.7l2.5 .2 .1-.2zM136.8 268.7l2.5 .2h-2.4z"/>
<path d="M136.7 267.9l2.8 .3-.1-.3zM136.7 267.9l2.8 .3h-2.8z"/>
<path d="M136.7 268.4l2.7 .3v-.3zM136.7 268.4l2.7 .3h-2.6z"/>
<path d="M136.7 268.2l2.7 .2 .1-.2zM136.7 268.2l2.7 .2h-2.7z"/>
</g>
<g fill="#fff" stroke="#fff" stroke-width=".35">
<path d="M299.6 273.2h9.1v1h-9.1z" fill-rule="evenodd"/>
<path d="M298.8 286.4h14.5v1.8h-14.5z" fill-rule="evenodd"/>
</g>
<g fill="#fff">
<path d="M300.6 289.9h7.5z" fill-rule="evenodd"/>
<path d="M300.7 289.9h7.4v1.8h-7.4z" fill-rule="evenodd"/>
<path d="M300.6 291.7h.1z" fill-rule="evenodd"/>
</g>
<path d="M300.6 291.7h7.5M300.6 289.9h7.5M300.6 289.9h.1M300.6 291.7h.1" fill="none" stroke="#fff" stroke-width=".35"/>
<g fill="#fff" stroke="#fff" stroke-width=".35">
<path d="M298.8 289.9h1.9v1.8h-1.9z" fill-rule="evenodd"/>
<path d="M308.1 289.6h5.5v2.2h-5.5z" fill-rule="evenodd"/>
<path d="M383.1 283.7h30.9v6.3h-30.9z" fill-rule="evenodd"/>
<path d="M339.8 266.5h31.8v12.4h-31.8z" fill-rule="evenodd"/>
</g>
<g fill="#fff">
<path d="M361.9 256.4h.7v5.1h-.7z" fill-rule="evenodd"/>
<path d="M363.5 256.4h.8v5.1h-.8z" fill-rule="evenodd"/>
<path d="M362.6 259.8h.9v1.7h-.9z" fill-rule="evenodd"/>
</g>
<path d="M362.6 256.4h-.7v5.1h2.4v-5.1h-.8" fill="none" stroke="#fff" stroke-width=".35"/>
<path d="M362.6 255.9h.9v3.9h-.9z" fill-rule="evenodd" fill="#fff" stroke="#fff" stroke-width=".35"/>
<g font-size="7.1">
<text x="103.7" y="33.9">DD4</text>
<text x="301.6" y="34.2">DD1</text>
<text x="212.7" y="37">MPU</text>
<text x="300.9" y="93.5">DD3</text>
<text x="41.6" y="103.4">M1</text>
<text x="101.2" y="112.9">DD8</text>
<text x="383.1" y="146">M2</text>
<text x="105.1" y="153.1">M3</text>
<text x="319.6" y="154.5">DD9</text>
<text x="58.2" y="207.8">DD7</text>
<text x="348.9" y="207.1">DD6</text>
<text x="282.9" y="226.5">12В</text>
<text x="174.6" y="242.4">DD5</text>
<text x="108.3" y="261.8">12В</text>
</g>
<g font-size="6.2">
<text x="240.6" y="17.6">3.3В</text>
<text x="137.9" y="83.3">3.3В</text>
<text x="266.7" y="105.5">3.3В</text>
<text x="143.9" y="132.6">12В</text>
<text x="139.3" y="164.7">5В</text>
<text x="280.1" y="174.3">12В</text>
<text x="308" y="199.7">12В</text>
<text x="389.5" y="219.8">5В</text>
<text x="133.7" y="234.9">12В</text>
<text x="215.2" y="255.1">3.3В</text>
<text x="94.2" y="263.5">3.3В</text>
</g>
<text font-size="5.3" x="324.6" y="272.3">Дата</text>
<g font-size="4.9">
<text x="200" y="61.7">Vbat</text>
<text x="291.7" y="61.7">SCL</text>
<text x="228.2" y="82.9">PB_9</text>
<text x="200" y="90">PA_0</text>
<text x="228.2" y="90">PB_8</text>
<text x="200" y="97">PA_1</text>
<text x="228.2" y="97">PB_7</text>
<text x="200" y="104.1">PA_2</text>
<text x="228.2" y="104.1">PB_6</text>
<text x="200" y="111.1">PA_3</text>
<text x="228.2" y="111.1">PB_5</text>
<text x="200" y="118.2">PA_4</text>
<text x="228.2" y="118.2">PB_4</text>
<text x="200" y="125.2">PA_5</text>
<text x="228.2" y="125.2">PB_3</text>
<text x="200" y="132.3">PA_6</text>
<text x="200" y="139.3">PA_7</text>
<text x="285.8" y="271.6">Изм</text>
<text x="290.7" y="272">Лист</text>
<text x="382.8" y="282.6">Лист</text>
</g>
<g font-size="4.4">
<text x="119.2" y="47.3">MC</text>
<text x="200" y="47.6">GND</text>
<text x="228.2" y="47.6">DIO</text>
<text x="234.9" y="46.2">45</text>
<text x="291.7" y="47.6">VCC</text>
<text x="234.9" y="53.3">44</text>
<text x="119.6" y="54.3">M1</text>
<text x="200" y="54.7">DCLK</text>
<text x="228.2" y="54.7">+3.3V</text>
<text x="291.7" y="54.7">GND</text>
<text x="117.5" y="61.4">RXD</text>
<text x="234.9" y="60.3">43</text>
<text x="117.5" y="68.4">TXD</text>
<text x="228.2" y="68.4">GND</text>
<text x="234.9" y="67.4">42</text>
<text x="291.7" y="68.4">SCA</text>
<text x="117.5" y="75.5">AUX</text>
<text x="228.2" y="75.5">+5V</text>
<text x="234.9" y="74.4">41</text>
<text x="291.7" y="75.5">DRDY</text>
<text x="117.1" y="82.5">VCC</text>
<text x="234.9" y="81.5">40</text>
<text x="117.5" y="89.6">GND</text>
<text x="234.9" y="88.5">39</text>
<text x="234.9" y="95.6">38</text>
<text x="196.8" y="102.3">10</text>
<text x="234.9" y="102.7">37</text>
<text x="291.7" y="105.1">VCC</text>
<text x="200.4" y="109.4" transform="rotate(-90 200.4 109.4)">11</text>
<text x="234.9" y="109.7">36</text>
<text x="291.7" y="112.2">GND</text>
<text x="196.8" y="116.4">12</text>
<text x="234.9" y="116.8">35</text>
<text x="291.7" y="119.2">RXD</text>
<text x="88.2" y="124.9">Motor+</text>
<text x="117.1" y="124.9">GND</text>
<text x="196.8" y="123.5">13</text>
<text x="234.9" y="123.8">34</text>
<text x="117.1" y="131.9">VCC</text>
<text x="196.8" y="130.5">14</text>
<text x="234.9" y="130.9">33</text>
<text x="291.7" y="126.3">TXD</text>
<text x="196.8" y="137.6">15</text>
<text x="234.9" y="137.6">32</text>
<text x="196.8" y="144.6">16</text>
<text x="200" y="146">PB_0</text>
<text x="234.9" y="144.6">31</text>
<text x="196.8" y="151.7">17</text>
<text x="200" y="153.1">PB_1</text>
<text x="228.2" y="153.1">PA_10</text>
<text x="234.9" y="151.7">30</text>
<text x="196.8" y="158.7">18</text>
<text x="200" y="160.2">PB_10</text>
<text x="228.2" y="160.2">PA_9</text>
<text x="234.9" y="158.7">29</text>
<text x="117.1" y="164.4">VCC</text>
<text x="196.8" y="165.8">19</text>
<text x="228.2" y="167.2">PA_8</text>
<text x="234.9" y="165.8">28</text>
<text x="196.8" y="172.9">20</text>
<text x="234.9" y="172.9">27</text>
<text x="117.1" y="178.5">GND</text>
<text x="196.8" y="179.9">21</text>
<text x="200" y="174.3">RESET</text>
<text x="228.2" y="174.3">PB_15</text>
<text x="234.9" y="179.9">26</text>
<text x="308.7" y="174.3">VCC</text>
<text x="200" y="181">+3.3V</text>
<text x="309" y="181">GND</text>
<text x="196.8" y="187">22</text>
<text x="200" y="188">GND</text>
<text x="234.9" y="187">25</text>
<text x="196.8" y="193.7">23</text>
<text x="200" y="195.4">GND</text>
<text x="228.2" y="195.4">PB_12</text>
<text x="234.9" y="194">24</text>
<text x="72.7" y="220.5">OUT1</text>
<text x="334.4" y="219.4">IN+</text>
<text x="362.7" y="219.4">OUT+</text>
<text x="72" y="227.5">OUT2</text>
<text x="334.4" y="226.5">IN-</text>
<text x="362.7" y="226.5">OUT-</text>
<text x="72" y="234.6">OUT3</text>
<text x="72" y="241.7">OUT4</text>
<text x="73.4" y="248.7">SCL</text>
<text x="73.4" y="255.8">SCA</text>
<text x="160.2" y="254.7">IN+</text>
<text x="188" y="254.7">OUT+</text>
<text x="73" y="262.8">VCC</text>
<text x="160.2" y="261.8">IN-</text>
<text x="188" y="261.8">OUT-</text>
<text x="382.8" y="268.5">Лит.</text>
<text x="393" y="268.5">Масса</text>
<text x="403.2" y="268.5">Масштаб</text>
</g>
<g font-size="4.2">
<text x="59" y="8.1" transform="rotate(-179 59 8.1)">ПМРСК 000.008.003 Э3</text>
<text x="351.4" y="259.9">ПМРСК 000.008.003 Э3</text>
</g>
<g font-size="4">
<text x="334.8" y="166.9">Motor+</text>
<text x="334.8" y="173.9">Motor-</text>
<text x="73.4" y="269.5">GND</text>
</g>
<g font-size="3.5">
<text x="338.4" y="270.2">Схема электрическая</text>
<text x="342.4" y="273.7">принципиальная</text>
</g>
<g font-size="2.8">
<text x="298.5" y="274.2">Никитин М.С.</text>
<text x="387.9" y="287.4">гр. МР/б-20-1-о</text>
<text x="390.8" y="284.7">каф. ПСАТП</text>
</g>
<text font-size="2.1" x="298.3" y="277.6">Майстришин М.М.</text>
</svg>
